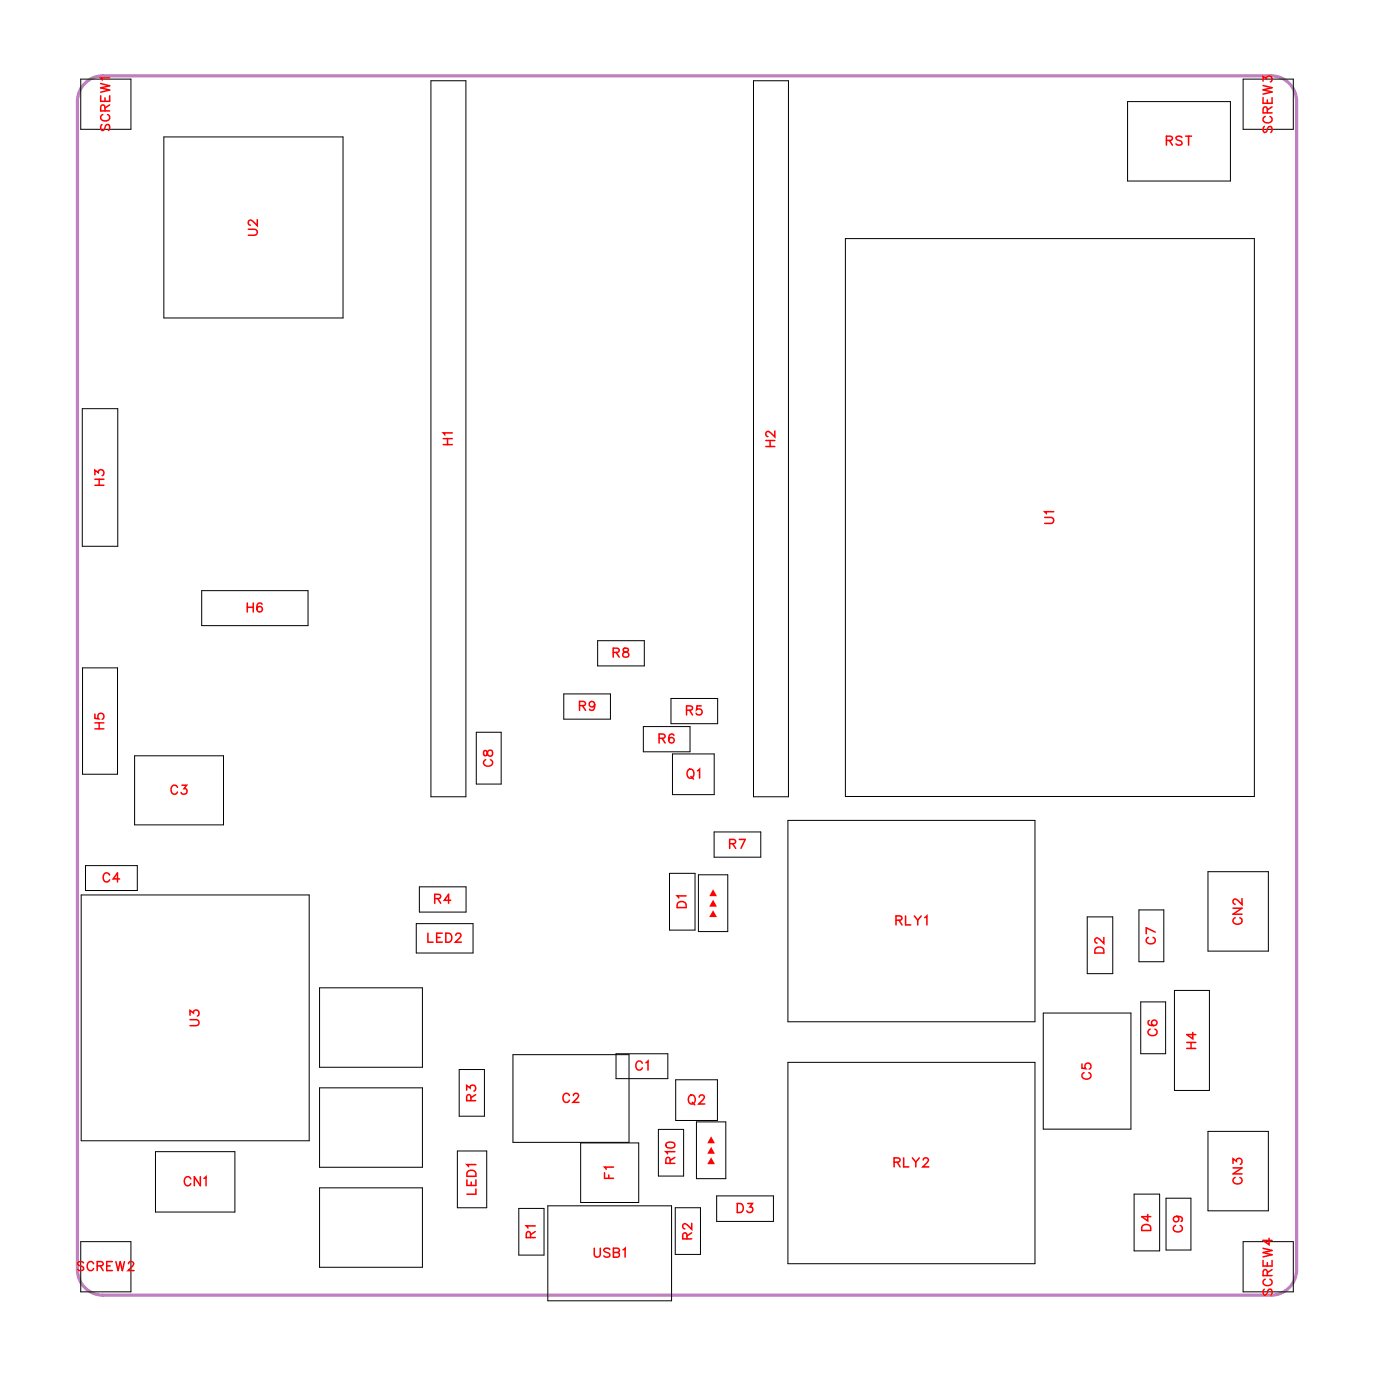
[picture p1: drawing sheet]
<svg xmlns="http://www.w3.org/2000/svg" width="110mm" height="108mm" viewBox="0 0 110 108" stroke-linecap="round" stroke-linejoin="round" font-family="sans-serif">
<path d="M6.7 6.6l.4-.4 .5-.2h.5h92a2 2 0 0 1 2 2v92a2 2 0 0 1-2 2h-92a2 2 0 0 1-2-2v-92l.1-.6 .2-.4z" fill="none" stroke="#bf80bf" stroke-width=".25"/>
<g fill="none" stroke="#000" stroke-width=".08">
<path d="M6.4 6.2h3.9v4h-3.9zM12.9 10.8h14.1v14.2h-14.1zM33.9 6.4h2.8v56.3h-2.8zM59.3 6.4h2.8v56.3h-2.8zM66.6 18.8h32.2v43.9h-32.2zM88.8 8h8.1v6.3h-8.1zM97.9 6.2h3.9v4h-3.9zM6.5 32.2h2.8v10.8h-2.8zM6.5 52.6h2.8v8.4h-2.8zM10.6 59.5h7v5.4h-7zM15.9 46.5h8.4v2.8h-8.4zM37.5 57.7h2v4h-2z"/>
<path d="M44.4 54.6h3.7v2h-3.7zM47.1 50.4h3.6v2h-3.6zM50.7 57.2h3.6v2h-3.6zM52.8 55h3.7v2h-3.7zM53 59.4h3.2v3.2h-3.2zM6.4 70.5h17.9v19.3h-17.9zM6.7 68.2h4.1v1.9h-4.1zM25.2 77.8h8.1v6.2h-8.1zM32.8 72.7h4.4v2.3h-4.4zM33 69.8h3.7v2h-3.7zM52.7 68.8h2v4.4h-2zM55 68.9h2.3v4.4h-2.3z"/>
<path d="M56.2 65.5h3.7v2h-3.7zM62 64.6h19.5v15.8h-19.5zM82.1 79.8h7v9.1h-7zM85.6 72.2h2v4.5h-2zM89.7 71.6h1.9v4.1h-1.9zM89.8 78.9h2v4.1h-2zM92.5 78h2.7v7.9h-2.7zM95.1 68.6h4.8v6.3h-4.8zM6.4 97.8h3.9v3.9h-3.9zM12.2 90.7h6.3v4.7h-6.3zM25.2 85.6h8.1v6.3h-8.1zM25.2 93.5h8.1v6.3h-8.1z"/>
<path d="M36 90.6h2.3v4.5h-2.3zM36.2 84.2h1.9v3.7h-1.9zM40.4 83h9.1v6.9h-9.1zM40.9 95.1h1.9v3.7h-1.9zM43.1 94.9h9.8v7.5h-9.8zM45.7 90h4.6v4.7h-4.6zM48.5 83h4.1v1.9h-4.1zM51.8 88.9h2v3.7h-2zM53.2 95.1h2v3.7h-2zM53.2 85h3.3v3.2h-3.3zM54.8 88.3h2.4v4.5h-2.4zM56.4 94.2h4.5v2h-4.5z"/>
<path d="M62 83.6h19.5v15.9h-19.5zM89.3 94h2v4.5h-2zM91.8 94.3h2v4.1h-2zM95.1 89.1h4.8v6.2h-4.8zM97.9 97.8h3.9v3.9h-3.9z"/>
</g>
<g fill="none" stroke="#f00" stroke-width=".12">
<path d="M7.9 7.5v.5h.7v-.5M7.9 6.6l.7 .2-.7 .1 .7 .2-.7 .2M8 9.8l-.1 .2 .1 .3 .2-.1 .2-.4h.1l.1 .2-.1 .3M8.1 9a.26 .26 0 0 0-.2 .3 .26 .26 0 0 0 .3 .2h.2a.26 .26 0 0 0 .2-.2 .26 .26 0 0 0-.1-.3M8.3 8.7l-.1-.4h-.2l-.1 .4h.7M8.3 7.7v.3M8.6 6.1h-.7l.2 .2M8.6 8.3l-.3 .2M19.6 18h.5l.2 .3-.1 .2h-.6M20.3 17.3v.5l-.4-.4-.2-.1-.1 .2v.1l.1 .1M99.5 6.4v-.4l.2 .2a.24 .24 0 0 1 .4-.2 .25 .25 0 0 1-.1 .5M99.5 7.7v.4h.7v-.4"/>
<path d="M99.5 6.7l.7 .2-.7 .2 .7 .1-.7 .2M99.6 10l-.1 .1 .1 .3h.1l.3-.4h.1l.1 .1-.1 .3M99.6 9.2a.26 .26 0 0 0-.1 .3 .26 .26 0 0 0 .2 .2h.2a.26 .26 0 0 0 .3-.2 .26 .26 0 0 0-.2-.3M99.8 8.9v-.4l-.3-.1v.5h.7M99.8 7.9v.2M100.2 8.4l-.4 .3M7.5 37.4v-.4l.2 .2a.24 .24 0 0 1 .4-.2 .25 .25 0 0 1-.1 .5M7.5 38.2h.7M7.5 37.7h.7M7.8 37.7v.5M34.9 35h.7M34.9 34.5h.7"/>
<path d="M35.2 34.5v.5M35.6 34.1h-.7l.1 .2M60.3 35.2h.7M60.3 34.7h.7M60.6 34.7v.5M61 33.9v.5l-.3-.3-.3-.1-.1 .1v.1l.2 .2M82.3 40.7h.5l.2 .2-.1 .3h-.6M83 40.3h-.7l.1 .2M8.6 68.9a.26 .26 0 0 0-.3-.2 .26 .26 0 0 0-.2 .3v.2a.26 .26 0 0 0 .2 .2 .26 .26 0 0 0 .3-.1M9.4 69.2h-.5l.4-.5v.7M14 62a.26 .26 0 0 0-.3-.2 .26 .26 0 0 0-.2 .3v.2a.26 .26 0 0 0 .2 .2 .26 .26 0 0 0 .3-.1M14.3 61.8h.4l-.2 .3a.24 .24 0 0 1 .2 .4 .24 .24 0 0 1-.4-.1"/>
<path d="M15 79.9v-.3l.2 .2a.24 .24 0 0 1 .4-.2 .24 .24 0 0 1-.1 .4M33.7 73.5v.7h.4M34.4 73.8h.3M34.8 73.5h-.4v.7h.4M35.1 73.5h.2a.38 .38 0 0 1 .3 .3 .38 .38 0 0 1-.3 .4h-.2zM35.9 73.6l.1-.1h.2l.1 .1-.1 .2-.3 .4h.4M53.4 71.1l.2-.1 .3 .1 .1 .4h-.7zM54 70.5h-.7l.2 .2M70.6 72.4h.4v-.2l-.1-.1h-.3v.7M70.8 72.4l.2 .4M71.3 72.1v.7h.4M72 72.1l.3 .3v.4"/>
<path d="M72.5 72.1l-.2 .3M72.8 72.2l.2-.1v.7M86.3 74.6h.2h.3l.1 .4h-.7zM86.9 73.8v.5l-.3-.4-.3-.1-.1 .2v.1l.2 .1M90.4 73.8a.26 .26 0 0 0-.1 .3 .26 .26 0 0 0 .2 .2h.2a.26 .26 0 0 0 .3-.2 .26 .26 0 0 0-.2-.3M91 73.4l-.7-.4v.5M97.1 71.5h.7l-.7 .5h.7M97.3 72.3a.26 .26 0 0 0-.2 .3 .26 .26 0 0 0 .3 .2h.1a.26 .26 0 0 0 .3-.2 .26 .26 0 0 0-.2-.3M97.8 70.7v.5l-.3-.3-.3-.1-.1 .1v.2l.2 .1M6.6 99.4l-.2-.1-.3 .1 .1 .2 .4 .2v.1l-.2 .1-.3-.1M7.4 99.5a.26 .26 0 0 0-.3-.2 .26 .26 0 0 0-.2 .3v.2a.26 .26 0 0 0 .2 .2 .26 .26 0 0 0 .3-.1M7.7 99.7l.4-.1v-.2l-.4-.1v.7"/>
<path d="M7.9 99.7l.2 .3M8.4 99.7h.3M8.8 99.3h-.4v.7h.4M9.1 99.3l.2 .7 .2-.7 .1 .7 .2-.7M10.1 99.5l.2-.2h.1l.1 .2-.1 .2-.3 .3h.5M15 80.3h.5l.2 .2-.1 .2-.6 .1M36.7 85.8v-.3l.3 .2a.24 .24 0 0 1 .4-.2 .24 .24 0 0 1-.1 .4M36.8 92.9v.4h.7v-.4M36.9 92.2l.1-.1 .4 .1 .1 .4h-.7zM37.1 86.7v-.4l-.2-.1-.2 .2v.3h.8M37.1 93.1v.2M37.5 86.2l-.4 .2"/>
<path d="M37.5 91.7h-.7l.1 .2M37.5 93.6v.4h-.7M44.8 86.3a.26 .26 0 0 0-.3-.2 .26 .26 0 0 0-.2 .3v.1a.26 .26 0 0 0 .2 .3 .26 .26 0 0 0 .3-.2M45.2 86.3l.1-.2h.1l.2 .1-.1 .3-.4 .3h.5M46.8 98.3v.5l.2 .2 .2-.1 .1-.6M48 98.4l-.1-.1-.4 .1 .1 .1 .4 .3v.1l-.1 .1-.4-.1M48.3 98.6l.4 .1 .1 .1-.2 .2h-.3v-.7h.4v.2l-.1 .1M49.1 98.4l.1-.1v.7M50.6 83.7a.26 .26 0 0 0-.3-.2 .26 .26 0 0 0-.2 .3v.2a.26 .26 0 0 0 .2 .2 .26 .26 0 0 0 .3-.1M50.9 83.7l.1-.2v.7M85.2 83.8v.3h.3a.25 .25 0 0 1 0-.3 .25 .25 0 0 1 .4 0 .25 .25 0 0 1-.1 .4M85.4 84.5a.26 .26 0 0 0-.2 .3 .26 .26 0 0 0 .3 .2h.1a.26 .26 0 0 0 .3-.3 .26 .26 0 0 0-.2-.2"/>
<path d="M90.5 80.3l-.1 .1a.35 .35 0 0 0 .3 .4 .35 .35 0 0 0 .4-.3 .22 .22 0 0 0-.2-.2 .22 .22 0 0 0-.2 .2 .22 .22 0 0 0 .2 .2M90.6 81a.26 .26 0 0 0-.2 .3 .26 .26 0 0 0 .3 .2h.1a.26 .26 0 0 0 .3-.2 .26 .26 0 0 0-.2-.3M93.4 82.5h.8M93.4 82.1h.8M93.8 82.1v.4M93.9 81.3v.5l-.5-.3h.8M99.5 99.2v.5h.7v-.5M99.5 98.3l.7 .2-.7 .1 .7 .2-.7 .2M99.8 99.4v.3M99.9 97.5v.5l-.4-.3h.7M100.2 100l-.4 .2M99.6 101.5l-.1 .2 .1 .3 .1-.1 .3-.4h.1l.1 .2-.1 .3"/>
<path d="M99.6 100.7a.26 .26 0 0 0-.1 .3 .26 .26 0 0 0 .2 .2h.2a.26 .26 0 0 0 .3-.2 .26 .26 0 0 0-.2-.3M99.8 100.4v-.4h-.3v.4h.7"/>
</g>
<path d="M56.2 70l.3 .6h-.7zM56.2 70.8l.3 .6h-.7zM56.2 71.7l.3 .5h-.7z" fill="#f00"/>
<g fill="none" stroke="#f00" stroke-width=".12">
<path d="M7.5 56.2v.4h.3a.25 .25 0 0 1 0-.4 .25 .25 0 0 1 .3 .1 .25 .25 0 0 1-.1 .3M7.5 57.4h.7M7.5 56.9h.7M7.8 56.9v.5M19.5 47.5v.7M19.5 47.8h.4M19.9 47.5v.7M20.6 47.6v-.1a.35 .35 0 0 0-.4 .3 .35 .35 0 0 0 .2 .4 .22 .22 0 0 0 .3-.2 .22 .22 0 0 0-.2-.3 .22 .22 0 0 0-.3 .2M51.9 58.1h.4l.1-.2-.2-.1h-.3v.7M52.1 58.1l.3 .4M53.1 57.9l-.1-.1a.35 .35 0 0 0-.4 .3 .35 .35 0 0 0 .3 .4 .22 .22 0 0 0 .2-.2 .22 .22 0 0 0-.2-.2 .22 .22 0 0 0-.2 .2M54.1 55.9h.4v-.2l-.1-.1h-.3v.7"/>
<path d="M54.3 55.9l.2 .4M55.2 55.6h-.3l-.1 .3a.25 .25 0 0 1 .4 0 .25 .25 0 0 1 0 .4 .25 .25 0 0 1-.4-.1M57.5 66.4h.4v-.2l-.1-.1h-.3v.7M57.7 66.4l.2 .4M58.2 66.1h.5l-.4 .7M15 92.8a.26 .26 0 0 0-.3-.2 .26 .26 0 0 0-.2 .3v.2a.26 .26 0 0 0 .2 .3 .26 .26 0 0 0 .3-.2M15.8 92.6v.8l-.5-.8v.8M16.1 92.8l.1-.2v.8M58.1 94.8h.2a.38 .38 0 0 1 .2 .3 .38 .38 0 0 1-.2 .4h-.2zM58.9 94.8h.3l-.2 .2a.24 .24 0 0 1 .2 .4 .24 .24 0 0 1-.4-.1M70.4 91.5h.4l.1-.2-.2-.1h-.3v.7M70.6 91.5l.3 .4"/>
<path d="M71.2 91.2v.7h.4M71.8 91.2l.3 .3v.4M72.4 91.2l-.3 .3M72.7 91.3l.1-.1h.2l.1 .1-.1 .2-.3 .4h.4M90 96.5l.2-.1 .3 .1 .1 .4h-.7zM90.4 95.6v.5l-.5-.3h.7M92.6 96.5a.26 .26 0 0 0-.2 .3 .26 .26 0 0 0 .3 .2h.1a.26 .26 0 0 0 .3-.2 .26 .26 0 0 0-.2-.3M92.6 95.8a.22 .22 0 0 1 .2 .3 .22 .22 0 0 1-.3 .1 .22 .22 0 0 1 0-.4h.1a.34 .34 0 0 1 .5 .2l-.1 .2M97.1 91.6v-.4l.3 .2a.24 .24 0 0 1 .3-.1 .24 .24 0 0 1 0 .4M97.1 91.9h.7l-.7 .5h.7M97.3 92.7a.26 .26 0 0 0-.2 .3 .26 .26 0 0 0 .3 .2h.1a.26 .26 0 0 0 .3-.2 .26 .26 0 0 0-.2-.3"/>
</g>
<path d="M56 89.5l.3 .5h-.6zM56 90.3l.3 .5h-.6zM56 91.1l.3 .6h-.6z" fill="#f00"/>
<g fill="none" stroke="#f00" stroke-width=".12">
<path d="M91.8 11.1l.5-.1v-.1l-.2-.2h-.3v.7M92.1 11.1l.2 .3M93.1 10.8l-.2-.1-.3 .1 .1 .2 .4 .2v.1l-.2 .1-.3-.1M93.4 10.7h.4M93.6 10.7v.7M38.1 59.1v.4h.1l.4-.4a.24 .24 0 0 1 .2 .2 .24 .24 0 0 1-.2 .2l-.2-.1-.1-.3zM38.2 59.8a.26 .26 0 0 0-.1 .3 .26 .26 0 0 0 .2 .2h.2a.26 .26 0 0 0 .3-.2 .26 .26 0 0 0-.2-.3M45.6 55.6l.4-.1 .1-.1-.2-.2h-.3v.7M45.9 55.6l.2 .3M46.8 55.5a.22 .22 0 0 1-.3 .1 .22 .22 0 0 1-.1-.3 .22 .22 0 0 1 .4 0v.2a.34 .34 0 0 1-.2 .4l-.2-.1M48.3 51.4l.4-.1 .1-.1-.2-.2h-.3v.7M48.5 51.4l.3 .3"/>
<path d="M49.1 51.1v.2l.3 .1 .1 .1a.24 .24 0 0 1-.2 .2 .24 .24 0 0 1-.3-.2l.5-.3-.1-.1zM34.2 70.7h.4l.1-.2-.2-.1h-.3v.7M34.5 70.7l.2 .4M35.5 70.9h-.5l.3-.5v.7M54.2 60.7v-.1a.33 .33 0 0 1 .5 .3 .33 .33 0 0 1-.5 .3l-.1-.2zM54.4 61.1l.2 .2M54.9 60.7l.2-.1v.7M41.8 97.4l-.1-.4h-.1l-.2 .1v.3h.7M42.1 96.5h-.7l.2 .2M42.1 97l-.3 .2M47.6 92.3v.5h.7M47.9 92.5v.3"/>
<path d="M48.3 91.9h-.7l.1 .2M52.5 90l.2-.1a.3 .3 0 0 1 .4 .3 .38 .38 0 0 1-.3 .2 .38 .38 0 0 1-.4-.3zM52.8 91.6l-.1-.4-.1-.1-.2 .2v.3h.7M53.1 90.7h-.7l.2 .1M53.1 91.1l-.3 .3M54.1 97.5v-.4h-.2l-.1 .1v.3h.7M54.3 86.3v-.1a.33 .33 0 0 1 .5 .4 .33 .33 0 0 1-.5 .3l-.1-.3zM54.5 96.3v.5l-.4-.4-.2-.1-.1 .2v.1l.1 .2M54.5 97.1l-.4 .2M54.5 86.8l.2 .2M55.1 86.4l.1-.2h.1l.2 .1-.1 .3-.4 .3h.5"/>
</g>
<g font-size="1.2" fill="#fff">
<text x="8.9" y="10.3" transform="rotate(-90 8.9 10.3)">SCREW1</text>
<text x="91.8" y="11.7">RST</text>
<text x="100.5" y="10.5" transform="rotate(-90 100.5 10.5)">SCREW3</text>
<text x="20.6" y="18.6" transform="rotate(-90 20.6 18.6)">U2</text>
<text x="35.9" y="35.1" transform="rotate(-90 35.9 35.1)">H1</text>
<text x="61.3" y="35.2" transform="rotate(-90 61.3 35.2)">H2</text>
<text x="8.5" y="38.3" transform="rotate(-90 8.5 38.3)">H3</text>
<text x="83.3" y="41.3" transform="rotate(-90 83.3 41.3)">U1</text>
<text x="19.4" y="48.5">H6</text>
<text x="48.2" y="52">R8</text>
<text x="8.5" y="57.4" transform="rotate(-90 8.5 57.4)">H5</text>
<text x="45.6" y="56.2">R9</text>
<text x="51.8" y="58.8">R6</text>
<text x="54" y="56.6">R5</text>
<text x="13.4" y="62.8">C3</text>
<text x="39.1" y="60.4" transform="rotate(-90 39.1 60.4)">C8</text>
<text x="54" y="61.6">Q1</text>
<text x="8.1" y="69.7">C4</text>
<text x="34.2" y="71.4">R4</text>
<text x="54.3" y="71.5" transform="rotate(-90 54.3 71.5)">D1</text>
<text x="57.4" y="67.1">R7</text>
<text x="33.6" y="74.5">LED2</text>
<text x="56.8" y="72.3" transform="rotate(-90 56.8 72.3)">扇&gt;&gt;&gt;</text>
<text x="70.5" y="73.1">RLY1</text>
<text x="87.2" y="75.1" transform="rotate(-90 87.2 75.1)">D2</text>
<text x="91.3" y="74.4" transform="rotate(-90 91.3 74.4)">C7</text>
<text x="98.1" y="72.8" transform="rotate(-90 98.1 72.8)">CN2</text>
<text x="16" y="80.8" transform="rotate(-90 16 80.8)">U3</text>
<text x="91.4" y="81.6" transform="rotate(-90 91.4 81.6)">C6</text>
<text x="94.5" y="82.6" transform="rotate(-90 94.5 82.6)">H4</text>
<text x="37.8" y="86.7" transform="rotate(-90 37.8 86.7)">R3</text>
<text x="44.3" y="87.1">C2</text>
<text x="50" y="84.5">C1</text>
<text x="54.1" y="87.2">Q2</text>
<text x="86.2" y="85" transform="rotate(-90 86.2 85)">C5</text>
<text x="14.5" y="93.6">CN1</text>
<text x="37.8" y="94.1" transform="rotate(-90 37.8 94.1)">LED1</text>
<text x="48.6" y="92.8" transform="rotate(-90 48.6 92.8)">F1</text>
<text x="53.4" y="91.7" transform="rotate(-90 53.4 91.7)">R10</text>
<text x="56.6" y="91.7" transform="rotate(-90 56.6 91.7)">雾&gt;&gt;&gt;</text>
<text x="58" y="95.8">D3</text>
<text x="70.3" y="92.2">RLY2</text>
<text x="98.1" y="93.3" transform="rotate(-90 98.1 93.3)">CN3</text>
<text x="6.1" y="100.3">SCREW2</text>
<text x="42.4" y="97.5" transform="rotate(-90 42.4 97.5)">R1</text>
<text x="46.7" y="99.3">USB1</text>
<text x="54.8" y="97.6" transform="rotate(-90 54.8 97.6)">R2</text>
<text x="90.9" y="96.9" transform="rotate(-90 90.9 96.9)">D4</text>
<text x="93.4" y="97" transform="rotate(-90 93.4 97)">C9</text>
<text x="100.5" y="102" transform="rotate(-90 100.5 102)">SCREW4</text>
</g>
</svg>
